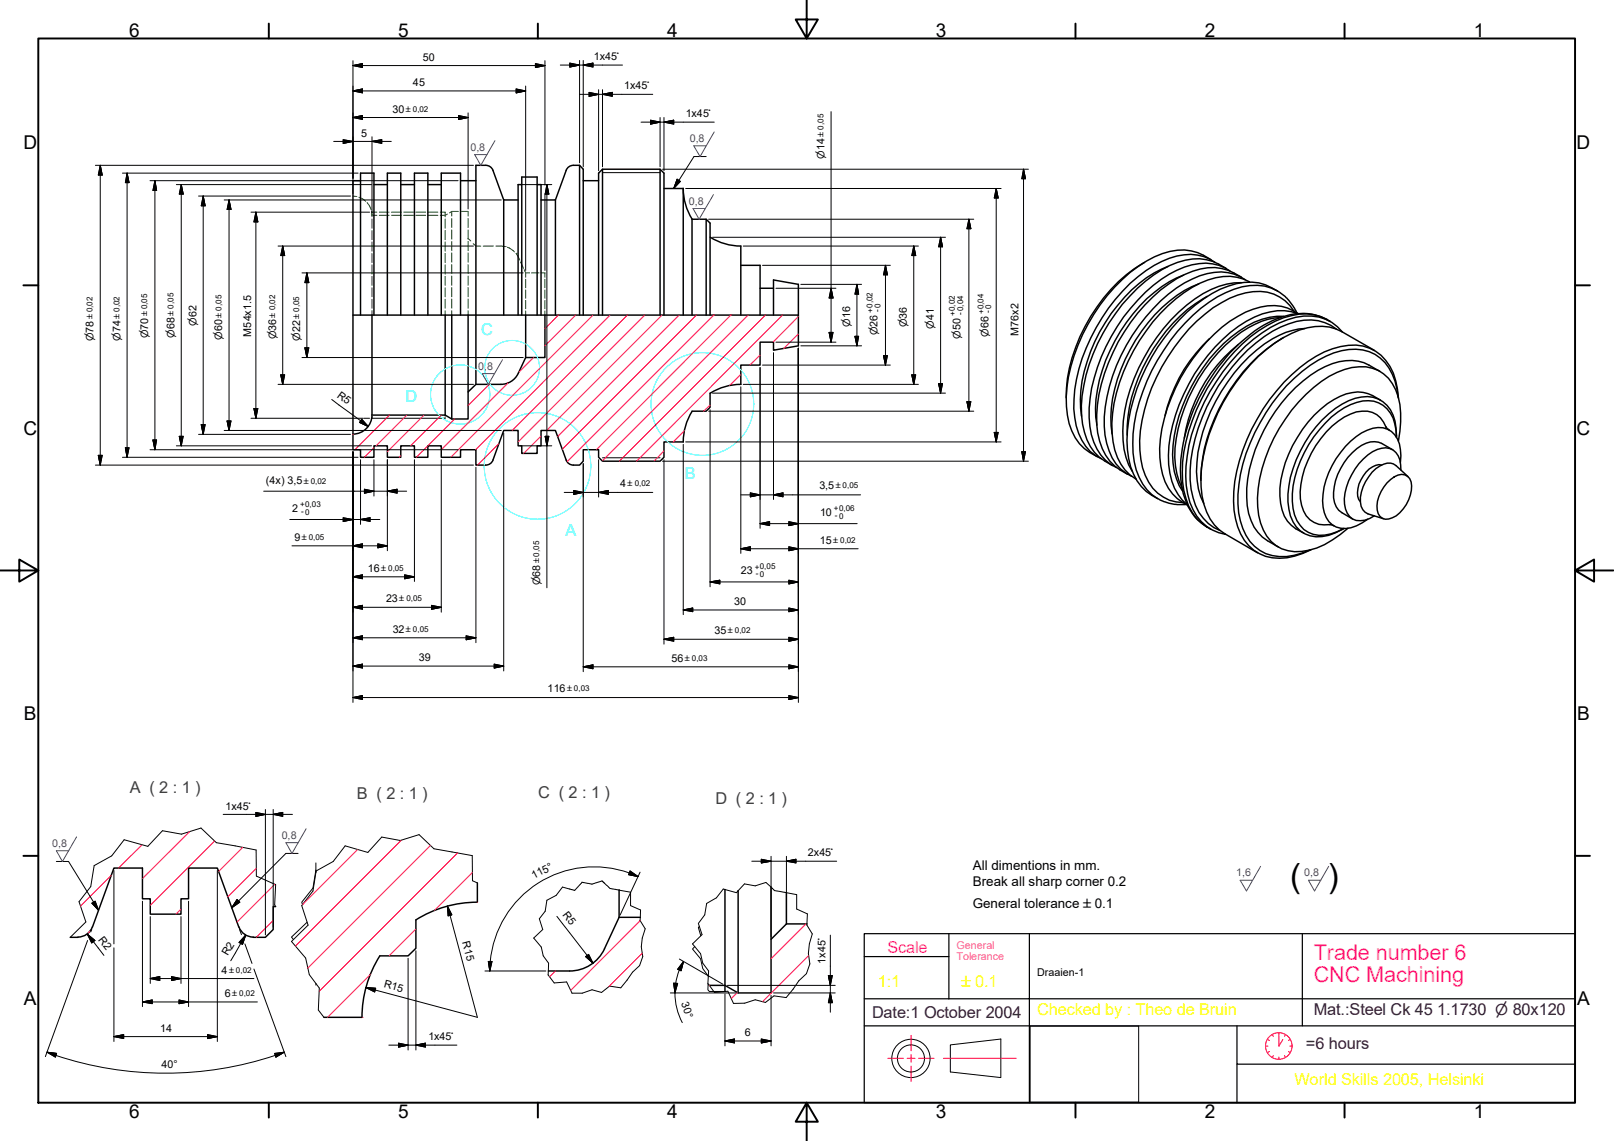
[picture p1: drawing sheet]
<svg xmlns="http://www.w3.org/2000/svg" width="420mm" height="297mm" viewBox="0 0 420 297" stroke-linecap="round" stroke-linejoin="round" font-family="sans-serif">
<!-- layer: Hidden Edges(ISO) -->
<g fill="none" stroke="#008000" stroke-width=".26">
<path d="M96.8 57v2.4M96.8 60v2.4M98.1 55.2h-1.3v1.2M98.7 55.2h2.6M101.9 55.2h2.6M105.1 55.2h2.5M108.3 55.2h2.5M111.4 55.2h2.6M114.6 55.2h1.3v1.2M115.9 57v2.4M115.9 60v2.4M96.8 63v2.4"/>
<path d="M96.8 66v2.4M96.8 68.9v2.5M96.8 71.9v2.4M96.8 74.9v2.4M96.8 77.9v2.3M115.9 63v2.4M115.9 66v2.4M115.9 68.9v2.5M115.9 71.9v2.4M115.9 74.9v2.4M115.9 77.9v2.3M136.8 71v1.2"/>
<path d="M136.8 72.7v2.2M136.8 75.5v2.1M136.8 78.2v2.2M141.9 71v1.2M141.9 72.7v2.2M141.9 75.5v2.1M141.9 78.2v2.2M96.8 80.9v1.1M115.9 80.9v1.1M136.8 80.9v1.1M141.9 80.9v1.1M96.8 108.1v.2"/>
<path d="M96.8 108.6v.3M115.9 108.1v.2M115.9 108.6v.3"/>
</g>
<!-- layer: Gewinde(ISO) -->
<path d="M156.8 44.9h15M96.8 108.9h19.1M156.8 119.2h15M82.2 226.5l-.7 4.7-3 3.7 .2 .5M82.2 224.6v2.6M79.9 240.1l-4 3.9 .5 .6M82.2 256v.5M180.8 246.4l-.5 .7 2.1 2.5 .5 2.5 1.5 2.1M182.1 241.2l-.3 .3 .6 2.1M184.3 256.1v1.6l.4 .4h4" fill="none" stroke="#000" stroke-width=".26"/>
<!-- layer: Verdeckte tangentiale Kanten(ISO) -->
<g fill="none" stroke="#008000" stroke-width=".26">
<path d="M91.9 51l1 .2M93.4 51.4l1 .3 .8 .7M95.6 52.8l.6 .8 .4 .9M96.7 55l.1 1.1h1.3M98.7 56.1h2.6M101.9 56.1h2.6M105.1 56.1h2.5M108.3 56.1h2.5M111.4 56.1h2.6M116.5 55.7l-.6 .4h-1.3M117.6 55v1.2M117.6 56.9v2.3"/>
<path d="M117.6 59.9v2.4M117.6 55h1.7M117.6 55l-.6 .4M120.1 55h1.8v1.2M121.9 56.9v2.3M121.9 59.9v2.4M117.6 62.9v2.4M117.6 65.8v2.4M117.6 68.9v2.3M117.6 71.9v2.4M117.6 74.9v2.4M117.6 77.8v2.4"/>
<path d="M121.9 62.9v2.4M121.9 65.8v2.4M121.9 68.9v2.3M121.9 71.9v2.4M121.9 74.9v2.4M121.9 77.8v2.4M121.9 62.1l.7 .6M123.2 63.4l.7 .7h1.3M125.8 64.1h2.7M129.1 64.1l2.4 .1M131.5 64.2h.1M132.1 64.4l1.8 1.2"/>
<path d="M134.4 66h.1M134.4 66l.9 1.7M135.5 68.2l.8 1.6M136.5 70.2l.3 .8h1.1M138.4 71h1.9M140.8 71h1.1M117.6 80.9v1.1M121.9 80.9v1.1"/>
</g>
<!-- layer: Visible Edges(ISO) -->
<g fill="none" stroke="#000" stroke-width=".38">
<path d="M91.9 82h115.9v8l-6.4 1.2v-2.1h-3.5v5.9h-5.1v5.1M136.8 82v11.1M141.9 82v11.1h-5.1l-1.9 4.1a5 5 0 0 1-4.5 2.9h-6.5l-2 1.9v7.1h-4.3l-1.7-1-19.1-.1a5 5 0 0 1-4.9 5M333.6 88.2a47 47 0 0 0-20.1 28.7l-.8 5.1-.1 2.4M339.7 85.5a20.4 20.4 0 0 0-12.5 5.6 45 45 0 0 0-15.6 29.3 20.7 20.7 0 0 0 1.8 10.7M347.9 85.6a12.2 12.2 0 0 0-12.4-1.3 33.5 33.5 0 0 0-14.7 11.2 47.7 47.7 0 0 0-11 27 20.7 20.7 0 0 0 2.3 10.9 11.2 11.2 0 0 0 5.5 4.7M349.3 86.3a13.8 13.8 0 0 0-13.1 .5 39.8 39.8 0 0 0-16.2 15.4 45.7 45.7 0 0 0-7.4 22.1 18.5 18.5 0 0 0 3.6 12.4l1.2 1.3 1.5 1M349.4 86.4a11.6 11.6 0 0 0-12.1-3.8 33.5 33.5 0 0 0-17.1 11.8 49.2 49.2 0 0 0-11.5 27 20.5 20.5 0 0 0 2.8 13 11.1 11.1 0 0 0 7.5 4.7M356.4 95a12 12 0 0 0-11.4 .4 39.1 39.1 0 0 0-18.2 21.6 30.5 30.5 0 0 0-1.7 16.7 11.1 11.1 0 0 0 4.8 7.1M91.9 113.1v4h2v1.9h3.4v-2.9h3.5v2.9h3.5v-2.9h3.6v2.9h3.5v-2.9h3.5v2.9h5v-1.9h4v4h2.6a1.97 1.97 0 0 0 1.8-1.4l2.8-7.6h3.8v4h.9v1.9h4v-1.9h1v-4h3.8l2.8 7.7a2 2 0 0 0 1.9 1.3M180.2 107.1a15 15 0 0 0-2.3 8l-5.1-.1v4l-1 1.1h-15l-1-1.1v-1.9h-4v3l-.9 1h-1.6M184.8 102.3v3.7l-1 1h-3.7"/>
<path d="M192.9 100.1a15 15 0 0 0-8 2.3M357.3 103a9 9 0 0 0-8.4 .2 28 28 0 0 0-12.4 12.8 23.6 23.6 0 0 0-2.7 16.8 8 8 0 0 0 3.5 4.9M359.7 115.4a5.9 5.9 0 0 0-6.4 1.4 16.4 16.4 0 0 0-6.1 12.8 4.8 4.8 0 0 0 2.1 3.9M360.8 111.2a6.1 6.1 0 0 0-7.7-4 21 21 0 0 0-11.7 10.8 22.5 22.5 0 0 0-2.9 11.9 7.6 7.6 0 0 0 3.6 6.1l1.2 .5 2.8 .1M363.5 113.8a9.5 9.5 0 0 0-3.5-8.3 8.5 8.5 0 0 0-8.4-.2 28.1 28.1 0 0 0-13.1 14.7 21.5 21.5 0 0 0-1.5 14 7.2 7.2 0 0 0 9.5 5l3.3-1.4M363.5 113.3a11.4 11.4 0 0 0-2.4-7.8 7.7 7.7 0 0 0-8.3-1.8 26.2 26.2 0 0 0-14.3 13.7 24.8 24.8 0 0 0-3 15.2 7.7 7.7 0 0 0 10.4 6.8l3.5-1.6M364 103.4a14.8 14.8 0 0 0-4.7-10.2 11.3 11.3 0 0 0-10.1-1.9 31.8 31.8 0 0 0-16.2 11.4 47.1 47.1 0 0 0-10.7 26.1 18.7 18.7 0 0 0 3.1 12.2 11.5 11.5 0 0 0 13.5 3l2.1-.8M364 114.8a23.5 23.5 0 0 0-.7-13.3 9.6 9.6 0 0 0-11.4-5.8 24 24 0 0 0-11.9 7 41.7 41.7 0 0 0-12.7 27 15.4 15.4 0 0 0 3.6 11.3 10.1 10.1 0 0 0 9.8 2.2 22.3 22.3 0 0 0 10.2-5.7M364 103.7a14.7 14.7 0 0 0-5.9-12.3 12.7 12.7 0 0 0-11.2-.6 36.6 36.6 0 0 0-16.4 13.2 48.6 48.6 0 0 0-9.3 23.9 20.3 20.3 0 0 0 2.7 12.7 11.3 11.3 0 0 0 13.2 4.2l4.2-1.7M359.7 121.1a4.1 4.1 0 0 0-4.1 1.8 7.4 7.4 0 0 0-1.9 7.1l.4 .6M361.1 125.7a5.2 5.2 0 0 1 4.6-2.1 2.72 2.72 0 0 1 1.8 2.9 9.5 9.5 0 0 1-5 8.3 2.53 2.53 0 0 1-4-2 9.3 9.3 0 0 1 2.6-7.1zM363.4 121.2a3.3 3.3 0 0 0-4.1 .1 11.2 11.2 0 0 0-5.2 9.4 3.3 3.3 0 0 0 2 3.1"/>
<path d="M364.6 120.4a8.4 8.4 0 0 0-2.4-8.1 5.8 5.8 0 0 0-6.3-.3 21.2 21.2 0 0 0-10.7 13 13.3 13.3 0 0 0 0 9.7 5.3 5.3 0 0 0 6.5 2.7l1.4-.5 2.9-1.7M364.7 122.4a5.8 5.8 0 0 0-2.1-5.3 5.9 5.9 0 0 0-6.5 1.3 16.4 16.4 0 0 0-6.1 12.8 4.2 4.2 0 0 0 2.1 3.9 4.2 4.2 0 0 0 4.5-.1l1.2-.7M71.8 236h-.7v6l-2 2h-3.2M108.3 239.5v7.4l-2.1 1.9h-7.3a30.1 30.1 0 0 0-4.7 16.1l-9.9-.1M124.3 229.9l-.1 5a30 30 0 0 0-16 4.6M166.7 238.8h-5.5l-3.8 8.2a10 10 0 0 1-9.1 5.8M188.7 231.6v26.5M192.2 231.9v26.6M200.7 230.9v13.6M204.7 232.4v8.1M18.3 244h2M24 241.3a4 4 0 0 1-3.7 2.7"/>
<path d="M24.1 241.3l5.6-15.3h7.4v8h2v4h8v-4h2v-8h7.5l5.6 15.3M62.2 241.3a4 4 0 0 0 3.7 2.7M142.7 252.8h5.6M204.7 240.5l-4 4v14h-8.5l-3.5-2h-4M204.7 240.5h5.4"/>
</g>
<!-- layer: Sichtbare tangentiale Kanten(ISO) -->
<g fill="none" stroke="#000" stroke-width=".38">
<path d="M93.9 47h-2v66.1M97.3 48.1h3.5M104.3 48.1h3.6M111.4 48.1h3.5M119.9 47h4M131.1 52.1v29.9M134.9 52.1h-3.8l-2.8-7.7a2 2 0 0 0-1.8-1.4h-2.6v57.1M135.8 48.1h-.9v33.9M139.8 48.1h1v33.9M144.6 52.1v29.9M149.3 43a1.97 1.97 0 0 0-1.9 1.4l-2.8 7.7h-3.8M149.3 43h1.6l.9 1.1v37.9"/>
<path d="M150.9 43v39M151.8 47h4M156.8 44.1v37.9M171.8 44.1v37.9M172.8 49.1h5.1M177.9 49.1v32.9M177.9 49a15 15 0 0 0 2.3 8M183.8 57.1v24.9M184.9 61.7a15 15 0 0 0 8 2.4M192.8 64.1v17.9M192.8 69.1h5.1v12.9M197.9 75h3.5"/>
<path d="M297.9 68.3a43.2 43.2 0 0 0-19.5 27.5l-.5 2.7-.3 5.1M304.1 69.3a33.9 33.9 0 0 0-14.9 12.3 42 42 0 0 0-8 22.4l.4 4.4M308.1 71.6a34.9 34.9 0 0 0-16.4 14.7 41.2 41.2 0 0 0-6.5 20v2.3l.4 2.1M312 73.9a34.9 34.9 0 0 0-16.4 14.7 39.1 39.1 0 0 0-6.4 22.3l.3 2.1M314.3 77.1a41.8 41.8 0 0 0-17.9 21.2 35.7 35.7 0 0 0-3 15M315.3 67.6a13.6 13.6 0 0 0-14.8-.7 43.1 43.1 0 0 0-18.7 20.2 36.6 36.6 0 0 0-3.9 21 13.2 13.2 0 0 0 7.8 10.8M316.2 68.2a12.4 12.4 0 0 0-11.8-1 37 37 0 0 0-17.5 15.5 43 43 0 0 0-7.4 23.7 16.4 16.4 0 0 0 4.3 11.1l1.4 1.1 1.5 .8M319.2 69.9a13.1 13.1 0 0 0-12.7-1.6 36.2 36.2 0 0 0-16.1 13.3 43.2 43.2 0 0 0-8.8 26.5 15.2 15.2 0 0 0 4.6 10.9l3.4 2.2M320.2 70.5a12.4 12.4 0 0 0-11.8-1 32.8 32.8 0 0 0-14.1 10.7 46.3 46.3 0 0 0-10.8 26 17.4 17.4 0 0 0 4.3 13.6l1.3 1.1 1.5 .8M323.2 73.6a21.5 21.5 0 0 0-14.3 5.8 48.3 48.3 0 0 0-16.5 30.2 20.5 20.5 0 0 0 2.4 13.1M323.2 72.2a13.6 13.6 0 0 0-14.7-.8 42.9 42.9 0 0 0-18.7 20.3 37.1 37.1 0 0 0-4 21 13.6 13.6 0 0 0 7.8 10.8M324.2 72.8a12.4 12.4 0 0 0-11.9-1 35.7 35.7 0 0 0-15.8 13 44.1 44.1 0 0 0-9 26.2 16.4 16.4 0 0 0 4.2 11.1l2.9 1.9"/>
<path d="M325.3 73.5a12.3 12.3 0 0 0-10.8-.6 37.6 37.6 0 0 0-17.9 15.8 42.8 42.8 0 0 0-7.1 24 14.2 14.2 0 0 0 6.1 11.9l.1 .1M332.5 75.7a13.3 13.3 0 0 0-11.3-.4 37 37 0 0 0-16.5 13.3 49.5 49.5 0 0 0-9.7 24.4 20.9 20.9 0 0 0 2.5 13l1.1 1.5 1.2 1.3 1.5 1M332.5 75.7a13.1 13.1 0 0 0-12.7-1.2 37 37 0 0 0-16.6 13.3 47.3 47.3 0 0 0-9.8 26.9 17.1 17.1 0 0 0 5 13.2l2.9 1.9M332.5 75.7a12.9 12.9 0 0 1 5.1 5.8M93.9 82v-36.9h3.4v36.9M96.8 82v26.1M100.8 82v-36.9h3.5v36.9M107.9 82v-36.9h3.5v36.9M114.9 82v-36.9h5v36.9M115.9 82v26.1M117.6 82v27.1M121.9 82v20"/>
<path d="M135.8 82v-35.9h4v35.9M155.8 82v-36.9l1-1h15l1 1v36.9M180.1 82v-24.9h3.7l1 1v23.9M201.4 82v-9.1l6.4 1.1v8M314.8 88.2a39.3 39.3 0 0 0-11.5 20M322.4 89.6a38.9 38.9 0 0 0-14.1 24.5M333.4 82.7a22.8 22.8 0 0 0-14.4 7.1 43.1 43.1 0 0 0-13.2 29.2 18.6 18.6 0 0 0 1.9 8M334.1 87.9l-.5 .3M334.2 82.3a18.3 18.3 0 0 0-11.7 3.9 43 43 0 0 0-17.3 32.1 16.7 16.7 0 0 0 2.7 9.6M336.9 81a11 11 0 0 0-12.7-4.8 31.2 31.2 0 0 0-16.6 11.7 46.7 46.7 0 0 0-10.9 26.8 18.4 18.4 0 0 0 3.4 12.4 10.7 10.7 0 0 0 7.9 3.8M337.8 81.6a14 14 0 0 0-11.2 .9 40 40 0 0 0-17.1 17.4 39.7 39.7 0 0 0-5.3 21.1 14.2 14.2 0 0 0 4.9 10.4M337.9 81.6a12 12 0 0 0-11.7-1.1 34.2 34.2 0 0 0-15.7 12.9 42.2 42.2 0 0 0-8.6 25.8 13.8 13.8 0 0 0 5.9 11.6l1.3 .7"/>
<path d="M345.4 83.2a13.3 13.3 0 0 0-11.3-.5 36.6 36.6 0 0 0-16.5 13.4 49.6 49.6 0 0 0-9.8 24.3 20.9 20.9 0 0 0 2.6 13.1l1.1 1.4 2.7 2.3M345.4 83.2a14.7 14.7 0 0 0-12.9-.2 36 36 0 0 0-14.4 11.3 46.9 46.9 0 0 0-10.8 28 18.8 18.8 0 0 0 4.4 13l2.5 1.9M345.4 83.2l.9 .5M349.3 86.3l8.5 4.9M356.4 95l2.8 1.7M357.3 103l2.1 1.2M359.7 115.4l2.8 1.7M360.8 111.2l.9 .8M363.5 113.3v.5M301.3 129.8a12.5 12.5 0 0 0 7.5 1.5M312.6 124.4v.7M314.2 137.2l1 .6"/>
<path d="M318.9 139l8.5 4.9M337.3 137.7l2.1 1.1M346.1 136.6l1.2 .3M349.3 133.5l2.8 1.6M349.8 137.6l-.4 .2M356.1 133.8l4.1 1.3M363.4 121.2l3.1 2.9M329.9 140.8l2.9 1.6M161.2 231.7v7.1"/>
</g>
<!-- layer: Break Lines(ISO) -->
<path d="M71.8 236l-.3-.4 .3-5.3-5.1-2.2v-6.8l-10.4-1.9-4-3.8-5.1 1.6-4.9-.9-3.8 4-6.2-1.7-3.2 4.2-4.6 2.5-.9 5.5-3 3.9 1.8 5.3-4.1 4M124.3 229.9l-1.3-.6-.1-6.6-9.9-1.7-3.9-3.7-4.9 1.5-4.8-.9-3.6 4-5.9-1.7-3.2 4.1-4.4 2.4-.8 5.3-3 3.8 1.7 5-4.3 4.3 3.7 4.3 .9 4.3 2.6 3.5-.2 5.7 1.4 1.9M142.4 234.4l2.4-1.3 1.6-2.2 2.4 .7a.98 .98 0 0 0 1.5-.6l.5-.5a1.25 1.25 0 0 1 1.9-.6l.5 .1a5 5 0 0 0 3.1-.5l.5-.2 1.5 1.5a2.56 2.56 0 0 0 2.2 .8l3.6 .7v3.5l2.7 1.1-.2 2.7 1.4 2.2-.8 2.4-.3 2.3 .4 2.5-.8 2.4-1.8 1.7-3.1 4.1-2.9-.5-2.1 1.7-2.5-.7-2.5 .9h-2.7l-1.4-3-3.2 .3-1.6-2.1 .1-3.1-1.4-1.9-.5-2.2-2-2.4 2.4-2.2-.9-2.8 1.5-2zM184 235.2l2.5-1.5 1.8-2.3 3.4 1 2.1-2.3 2.8 .5 2.8-.9 1.7 1.6a3.2 3.2 0 0 0 2.4 .8l3.9 .8v3.8l2.8 1.2-.1 2.9 1.4 2.3-.8 2.6-.3 2.5 .4 2.7-.9 2.6-1.9 1.8-3.3 4.4-3.2-.4-2.2 1.7-2.7-.7-2.7 .9h-3l-1.4-3.2-3.5 .4-1.7-2.3 .2-3.3-1.6-2.1-.5-2.4-2.1-2.6 2.5-2.4-1-2.9 1.7-2.2z" fill="none" stroke="#000" stroke-width=".26"/>
<!-- layer: Detail Circle Lines(ISO) -->
<g fill="none" stroke="#0ff" stroke-width=".26">
<circle cx="133.3" cy="95.8" r="7.1"/>
<circle cx="119.8" cy="102.7" r="7.7"/>
<circle cx="182.8" cy="105.2" r="13.4"/>
<circle cx="139.9" cy="121.3" r="13.9"/>
</g>
<!-- layer: Rahmen_0 -->
<g fill="none" stroke="#000" stroke-width=".51">
<path d="M10 10h400v277.1h-400zM70 6.1v3.9M140 6.1v3.9M210 0v10l-2.9-4.9h5.8l-2.9 4.9M280 6.1v3.9M350 6.1v3.9M6.1 74.3h3.9M410 74.3h3.9M0 148.5h10l-5-2.8v5.7l5-2.9M410 148.5l5 2.9v-5.7l-5 2.8h10M6.1 222.8h3.9M410 222.8h3.9"/>
<path d="M70 287.1v3.8M140 287.1v3.8M210 287.1l2.9 4.9h-5.8l2.9-4.9v9.9M280 287.1v3.8M350 287.1v3.8"/>
</g>
<!-- layer: Skizziergeometrie(ISO) -->
<g fill="none" stroke="#000" stroke-width=".26">
<path d="M247.4 272l13.1-1.5v10l-13.1-1.4zM268.2 267.1h28.2v19.8h-28.2z"/>
<circle cx="237.1" cy="275.5" r="5"/>
<circle cx="237.1" cy="275.5" r="3.5"/>
</g>
<g fill="none" stroke="#f00" stroke-width=".26">
<path d="M231.1 275.5h4M236.2 275.5h2M237.2 269.5v4M237.2 274.6v1.9M237.2 277.5v4M239.1 275.5h4M245.6 275.5h18.9M329.4 272.3h.7M329.9 270.6l.6 .3M330.5 273.7l-.6 .4M331.2 269.3l.3 .5M331.5 274.8l-.3 .5"/>
<path d="M332.9 269.6v2.7l1-1.7M332.9 268.8v.6M332.9 275.2v.6M334.4 274.8l.2 .5M334.6 269.3l-.2 .5M335.4 273.7l.5 .4M335.8 272.3h.6M335.9 270.6l-.5 .3"/>
<circle cx="332.9" cy="272.3" r="3.5"/>
</g>
<path d="M225 243.1h185v44h-185zM225 249h22M247 243.1v16.9M268 243.1v16.9h-21M339 243.1v24M225 260h22M225 267.1h185M322 267.1v9.9h88M322 277v10.1M410 260h-142v27.1" fill="none" stroke="#000" stroke-width=".32"/>
<!-- layer: Schraffur -->
<g fill="none" stroke="#f00" stroke-width=".26">
<path d="M132.3 99.7l-17.4 17.4M138.9 93.1l-3.8 3.7M145.4 82l-3.5 3.6M149.9 82l-8 8M154.4 82l-37.1 37M158.8 82l-35 35.1M163.3 82l-30 30.1M167.8 82l-32.9 33M172.3 82l-30 30.1M176.8 82l-31.6 31.7M181.3 82l-34.9 35M185.8 82h.1"/>
<path d="M185.8 82l-38.2 38.2M190.2 82h.1M190.2 82l-34.9 35.1M192.8 97.5l-2.9 2.9M194.8 82l-38 38M197.9 92.4l-2.7 2.6M199.3 82l-38.1 38.1M203.7 82l-38 38.1M207.8 86.9l-3.8 3.8M207.8 82.4l-6.6 6.7M91.9 113v.1M96.9 108.1h-.1"/>
<path d="M97.3 116.6l-2.4 2.4M101.4 108.1l-9 9M104.3 118.6l-.4 .4M105.9 108.1l-8 8M110.4 108.1l-9.6 9.5M114.9 108.1l-8 8M118.4 109.1l-10 9.9M127.4 100.1l-5.5 5.5M129.9 115.5l-5.6 5.6M140.8 113.5l-4.5 4.5M172.8 117.4l-2.6 2.7M178.2 112.1l-2.9 2.9"/>
<path d="M184.8 105.5l-1.6 1.5M37 219.9l-6.1 6.1M49.3 216.5l-12.2 12.2M55.9 218.9l-16.8 16.8M104.5 218.7l-27.6 27.6M29 227.9l-8 8M47.1 236.7l-1.3 1.3M63.2 220.6l-6.3 6.3M66.7 226l-7.4 7.5M71.1 239.6l-4.4 4.4M71.6 230.2l-9.9 9.9M93.1 221.2l-14.3 14.2"/>
<path d="M112.1 220.1l-32 31.9M119.1 222l-36 36M122.9 227.2l-9.9 9.9M124.2 234.9h.1M166.6 239.7l-18.1 18.2M23.4 242.4l-.7 .7M96.5 253.6l-11.2 11.2M108.3 241.9l-7 6.9M144.6 252.8l-1.5 1.5M167.2 248.1l-8.8 8.8M184.8 256.5l-.1 .1M192 258.4l-1.6 1.6"/>
<path d="M209.8 240.5l-9.1 9.1M210.5 248.8l-12 12M94.2 264.8h.1"/>
</g>
<!-- layer: Symbols(ISO) -->
<path d="M128.8 36.6l-3.6 6.4-1.6-2.8h3.2M185.9 34.3l-3.7 6.5-1.6-2.8h3.2M185.7 50.7l-3.7 6.4-1.6-2.8h3.2M130.8 93.6l-3.7 6.5-1.6-2.8h3.3M19.9 217.9l-3.6 6.4-1.6-2.8h3.2M79.7 215.8l-3.7 6.4-1.6-2.8h3.3M328.2 225.5l-3.7 6.5-1.7-2.8h3.3M345.9 225.5l-3.7 6.5-1.6-2.8h3.3" fill="none" stroke="#00f" stroke-width=".26"/>
<!-- layer: Dimensions(ISO) -->
<g fill="none" stroke="#000" stroke-width=".26">
<path d="M91.9 15.8v34.6M91.9 17.1l2.5-.5v1zM91.9 17.1h50M139.4 16.6l2.5 .5-2.5 .5zM141.9 15.8v32.4M145.9 16.9h16.2M148.3 16.4l2.6 .5-2.6 .5zM150.9 15.7v26.7M151.8 16.9l2.6-.5v1zM151.8 15.7v27.7M86.9 36.8h15M89.3 36.4l2.6 .4-2.6 .5z"/>
<path d="M91.9 23.7l2.5-.5v1zM91.9 30.6l2.5-.5v1zM91.9 30.6h30M91.9 23.7h44.9M96.8 36.8l2.6-.4v.9zM96.8 35.6v19.8M119.4 30.1l2.5 .5-2.5 .5zM121.9 29.4v25M134.4 23.2l2.4 .5-2.4 .5zM136.8 22.4v48M150.9 24.6h19M153.4 24.1l2.4 .5-2.4 .5z"/>
<path d="M155.8 23.4v21M156.8 24.6l2.6-.5v1zM156.8 23.4v20M166.9 31.8h19M169.4 31.3l2.4 .5-2.4 .5zM171.8 30.6v12.8M172.8 31.8l2.6-.5v1zM172.8 30.6v13.8M216.3 29.1v60M24.8 43h98.5M26.1 43v78.1M26.1 43l.5 2.6h-1z"/>
<path d="M31.9 45.1h61.3M33.1 45.1v73.9M33.1 45.1l.5 2.4h-1zM39.1 47h80.2M40.3 47v70.1M40.3 47l.5 2.6h-1zM45.9 48.1h50.8M47.2 48.1l.5 2.4h-1zM47.2 48.1v68M51.7 51h39.5M52.9 51v62.1M52.9 51l.5 2.6h-1z"/>
<path d="M58.4 52.1h72.1M59.6 52.1v60M59.6 52.1l.5 2.4h-1zM65.3 55.2h30.9M66.6 55.2v53.7M66.6 55.2l.5 2.6h-1zM135.5 48.1h8.1M141.9 50.5v19.9M142.4 48.1v104.9M142.4 48.1l.5 2.4h-1zM172.5 44.1h95.2M178.5 49.1h82.1"/>
<path d="M184.5 57.1h69M252.2 57.1v49.9M252.2 57.1l.5 2.4h-1zM259.3 49.1v65.9M259.3 49.1l.5 2.4h-1zM266.4 44.1v76M266.4 44.1l.6 2.4h-1zM72.4 64.1h50.9M73.6 64.1l.5 2.4h-1zM73.6 64.1v36M78.6 71h57.6M79.9 71v22.1"/>
<path d="M79.9 71l.5 2.6h-1zM185.5 61.8h60.6M193.5 64.1h45.6M198.5 69.1h33.3M202 75h15.6M208.5 74h15.8M216.3 75l.6 2.6h-1.1zM223.1 74v16M223.1 74l.4 2.6h-.9zM230.5 69.1v25.9M230.5 69.1l.5 2.5h-1zM237.9 64.1v36"/>
<path d="M237.9 64.1l.5 2.4h-1zM244.9 61.8v40.5M244.9 61.8l.5 2.4h-1.1zM73.1 97.6h1l-.5 2.5zM78.6 93.1h57.6M79.4 90.5h1l-.5 2.6zM197.9 95.7v41.8M198.5 95h33.3M201.4 91.8v38.2M202 89.1h15.6M207.8 90.7v92.2M208.5 90h15.8"/>
<path d="M215.8 86.5h1.1l-.6 2.6zM222.6 87.6h.9l-.4 2.4zM230 92.6h1l-.5 2.4zM237.4 97.6h1l-.5 2.5zM244.3 99.9h1.1l-.5 2.4zM25.6 118.5h1l-.5 2.6zM31.9 119h61.3M32.6 116.6h1l-.5 2.4zM39.1 117.1h80.2M39.8 114.5h1l-.5 2.6zM45.9 116.1h50.8M46.7 113.6h1l-.5 2.5z"/>
<path d="M51.7 113.1h39.5M52.4 110.5h1l-.5 2.6zM58.4 112.1h72.1M59.1 109.6h1l-.5 2.5zM65.3 108.9h29.2M66.1 106.3h1l-.5 2.6zM72.4 100.1h50.9M86.4 104l9.5 7M91.9 117.7v65.2M93.9 119.7v16.8M94.2 109.1l1.7 1.9-2.3-1zM94.7 108.9h1.5"/>
<path d="M97.3 119.7v9.4M100.8 119.7v23.7M107.9 119.7v31.7M114.9 119.7v39.7M131.1 112.7v62M135.5 116.1h8.1M141.9 113.6h1l-.5 2.5zM155.8 119.7v9.7M172.8 119.7v48M177.9 115.7v44.3M178.5 115h82.1M184.5 107h69"/>
<path d="M184.8 106.7v46.1M185.5 102.3h60.6M192.8 100.7v43.4M193.5 100.1h45.6M251.7 104.6h1l-.5 2.4zM258.8 112.6h1l-.5 2.4zM266 117.6h1l-.6 2.5zM24.8 121.1h98.5M68.6 127.9h37.3M75.4 135.2h23.5M89.3 134.8l2.6 .4-2.6 .5zM93.9 135.2l2.4-.4v.9z"/>
<path d="M94.9 127.4l2.4 .5-2.4 .5zM100.8 127.9l2.6-.5v1zM123.9 121.7v45.6M146.9 128.2h23M149.4 127.7l2.4 .5-2.4 .5zM151.8 120.7v54.2M155.8 128.2l2.6-.5v1zM172.5 120.1h95.2M192.8 128.8h31.2M195.3 128.3l2.6 .5-2.6 .5zM197.9 136.3h25.2M197.9 136.3l2.4-.5v1z"/>
<path d="M201.4 128.8l2.4-.5v1zM205.4 135.8l2.4 .5-2.4 .5zM76 142.1h24.8M91.9 142.1l2.5-.5v1zM91.9 150.2l2.5-.5v1zM91.9 158.1l2.5-.5v1zM91.9 150.2h16M91.9 158.1h23M98.4 141.6l2.4 .5-2.4 .5zM105.3 149.7l2.6 .5-2.6 .5zM112.3 157.6l2.6 .5-2.6 .5zM177.9 158.8h29.9"/>
<path d="M177.9 158.8l2.4-.5v.9zM184.8 151.5h23M184.8 151.5l2.6-.4v.9zM192.8 142.9l2.5-.5v1zM192.8 142.9h30.6M205.4 142.4l2.4 .5-2.4 .5zM205.4 151.1l2.4 .4-2.4 .5zM205.4 158.3l2.4 .5-2.4 .4zM91.9 166l2.5-.5v1zM91.9 173.4l2.5-.5v1zM91.9 166h32M91.9 173.4h39.2"/>
<path d="M121.3 165.5l2.6 .5-2.6 .5zM128.7 172.9l2.4 .5-2.4 .5zM151.8 173.6h56M151.8 173.6l2.6-.5v1zM172.8 166.4h35M172.8 166.4l2.6-.5v1zM205.4 165.9l2.4 .5-2.4 .5zM205.4 173.1l2.4 .5-2.4 .5zM91.9 181.6l2.5-.5v1zM91.9 181.6h115.9M205.4 181.1l2.4 .5-2.4 .5zM58.1 212h18"/>
<path d="M66.6 211.5l2.5 .5-2.5 .5zM69.1 210.7v32.7M71.1 212l2.5-.5v1zM71.1 210.7v30.6M29.7 226.6v19.1M37.1 234.6v27.5M39.1 238.6v17.4M47.1 238.6v17.4M49.1 234.6v27.5M56.6 226.6v44.5M116.5 235.9l7.8 28.9-29.1-7.7M116.5 235.9l1.1 2.3-1 .2z"/>
<path d="M145 238.6l9.4 12.1M164 226.7l2.1 1.5-2.5-.5zM166.1 228.2a27.1 27.1 0 0 0-38.5 22.1M166.6 227.1l-5.2 11.1M195.7 224.2h22.1M198.2 223.7l2.5 .5-2.5 .4zM200.7 222.9v21M204.7 224.2l2.5-.5v.9zM204.7 222.9v17M22.7 243.2l4.4 5.5M22.7 243.2l2 1.6-.8 .7zM22.8 244.8l-11 30.3"/>
<path d="M23.9 242l-.3 .6M29.7 246.7v24.4M39.1 254.7h27M39.1 254.7l2.5-.5v1.1zM44.6 254.2l2.5 .5-2.5 .6zM62.4 242l.5 1.3M63.8 245.7l1.8 5.1M63.9 243.4l-3.8 6.7M63.9 243.4l-.8 2.5-.9-.6zM66.1 252.3l8.3 22.8M95.2 257.1l2.6 .2-.3 .9zM106.2 249.5v23.9"/>
<path d="M108.3 247.5v25.9M126.2 252.8h15.9M127.1 250.3h1l-.6 2.5zM127.6 250.3l-.1 2.5M152.5 249l.7-.5 1.2 2.2zM174.5 258.5h17.1M175.4 256h1l-.7 2.5zM175.7 258.5a16.5 16.5 0 0 0 1.9 7.7M176.8 249.7l11.4 6.5M177.9 250.3a16.2 16.2 0 0 0-2.2 8.2M177.9 250.3l-.6 2.4-.9-.4zM188.7 258.7v13.6"/>
<path d="M189.4 256.5h28M200.7 259.1v13.2M201.4 258.5h16M215.6 254h1.1l-.5 2.5zM216.2 243.4v20.1M216.2 258.5l.5 2.5h-1.1zM12.3 273.9l2.3 .9M12.3 273.9l2.4 .3-.3 1zM14.5 274.8a90.3 90.3 0 0 0 57.1 0M29.7 269.9h26.9M29.7 269.9l2.5-.5v1zM37.1 260.8h29.9"/>
<path d="M37.1 260.8l2.5-.5v1zM46.6 260.3l2.5 .5-2.5 .5zM54 269.4l2.6 .5-2.6 .5zM71.5 274.2l2.5-.3-2.2 1.3zM74 273.9l-2.4 .9M101.2 272.1h17.7M103.8 271.6l2.4 .5-2.4 .5zM108.3 272.1l2.4-.5v1zM188.7 271h12M188.7 271l2.5-.5v1zM198.2 270.5l2.5 .5-2.5 .5z"/>
</g>
<g fill="#000" stroke="#000" stroke-width=".26">
<path d="M91.9 17.1l2.5-.5zM91.9 17.1l2.5-.5v1zM139.4 17.6l2.5-.5zM139.4 16.6l2.5 .5-2.5 .5zM148.3 17.4l2.6-.5zM148.3 16.4l2.6 .5-2.6 .5zM151.8 16.9l2.6-.5zM151.8 16.9l2.6-.5v1zM89.3 37.3l2.6-.5zM89.3 36.4l2.6 .4-2.6 .5zM91.9 30.6l2.5-.5zM91.9 30.6l2.5-.5v1z"/>
<path d="M91.9 23.7l2.5-.5zM91.9 23.7l2.5-.5v1zM96.8 36.8l2.6-.4zM96.8 36.8l2.6-.4v.9zM119.4 31.1l2.5-.5zM119.4 30.1l2.5 .5-2.5 .5zM134.4 24.2l2.4-.5zM134.4 23.2l2.4 .5-2.4 .5zM153.4 25.1l2.4-.5zM153.4 24.1l2.4 .5-2.4 .5zM156.8 24.6l2.6-.5zM156.8 24.6l2.6-.5v1z"/>
<path d="M169.4 32.3l2.4-.5zM169.4 31.3l2.4 .5-2.4 .5zM172.8 31.8l2.6-.5zM172.8 31.8l2.6-.5v1zM26.1 43l.5 2.6zM26.1 43l.5 2.6h-1zM33.1 45.1l.5 2.4zM33.1 45.1l.5 2.4h-1zM40.3 47l.5 2.6zM40.3 47l.5 2.6h-1zM47.2 48.1l.5 2.4zM47.2 48.1l.5 2.4h-1z"/>
<path d="M52.9 51l.5 2.6zM52.9 51l.5 2.6h-1zM59.6 52.1l.5 2.4zM59.6 52.1l.5 2.4h-1zM66.6 55.2l.5 2.6zM66.6 55.2l.5 2.6h-1zM142.4 48.1l.5 2.4zM142.4 48.1l.5 2.4h-1zM252.2 57.1l.5 2.4zM252.2 57.1l.5 2.4h-1zM259.3 49.1l.5 2.4zM259.3 49.1l.5 2.4h-1z"/>
<path d="M266.4 44.1l.6 2.4zM266.4 44.1l.6 2.4h-1zM73.6 64.1l.5 2.4zM73.6 64.1l.5 2.4h-1zM79.9 71l.5 2.6zM79.9 71l.5 2.6h-1zM216.3 75l.6 2.6zM216.3 75l.6 2.6h-1.1zM223.1 74l.4 2.6zM223.1 74l.4 2.6h-.9zM230.5 69.1l.5 2.5zM230.5 69.1l.5 2.5h-1z"/>
<path d="M237.9 64.1l.5 2.4zM237.9 64.1l.5 2.4h-1zM244.9 61.8l.5 2.4zM244.9 61.8l.5 2.4h-1.1zM73.1 97.6l.5 2.5zM73.1 97.6h1l-.5 2.5zM79.4 90.5l.5 2.6zM79.4 90.5h1l-.5 2.6zM215.8 86.5l.5 2.6zM215.8 86.5h1.1l-.6 2.6zM222.6 87.6l.5 2.4zM222.6 87.6h.9l-.4 2.4z"/>
<path d="M230 92.6l.5 2.4zM230 92.6h1l-.5 2.4zM237.4 97.6l.5 2.5zM237.4 97.6h1l-.5 2.5zM244.3 99.9l.6 2.4zM244.3 99.9h1.1l-.5 2.4zM25.6 118.5l.5 2.6zM25.6 118.5h1l-.5 2.6zM32.6 116.6l.5 2.4zM32.6 116.6h1l-.5 2.4zM39.8 114.5l.5 2.6zM39.8 114.5h1l-.5 2.6z"/>
<path d="M46.7 113.6l.5 2.5zM46.7 113.6h1l-.5 2.5zM52.4 110.5l.5 2.6zM52.4 110.5h1l-.5 2.6zM59.1 109.6l.5 2.5zM59.1 109.6h1l-.5 2.5zM66.1 106.3l.5 2.6zM66.1 106.3h1l-.5 2.6zM93.6 110l2.3 1zM94.2 109.1l1.7 1.9-2.3-1zM141.9 113.6l.5 2.5zM141.9 113.6h1l-.5 2.5z"/>
<path d="M251.7 104.6l.5 2.4zM251.7 104.6h1l-.5 2.4zM258.8 112.6l.5 2.4zM258.8 112.6h1l-.5 2.4zM266 117.6l.4 2.5zM266 117.6h1l-.6 2.5zM89.3 135.7l2.6-.5zM89.3 134.8l2.6 .4-2.6 .5zM94.9 128.4l2.4-.5zM94.9 127.4l2.4 .5-2.4 .5zM93.9 135.2l2.4-.4zM93.9 135.2l2.4-.4v.9z"/>
<path d="M100.8 127.9l2.6-.5zM100.8 127.9l2.6-.5v1zM149.4 128.7l2.4-.5zM149.4 127.7l2.4 .5-2.4 .5zM155.8 128.2l2.6-.5zM155.8 128.2l2.6-.5v1zM195.3 129.3l2.6-.5zM195.3 128.3l2.6 .5-2.6 .5zM197.9 136.3l2.4-.5zM197.9 136.3l2.4-.5v1zM201.4 128.8l2.4-.5zM201.4 128.8l2.4-.5v1z"/>
<path d="M205.4 136.8l2.4-.5zM205.4 135.8l2.4 .5-2.4 .5zM91.9 142.1l2.5-.5zM91.9 142.1l2.5-.5v1zM91.9 150.2l2.5-.5zM91.9 150.2l2.5-.5v1zM91.9 158.1l2.5-.5zM91.9 158.1l2.5-.5v1zM98.4 142.6l2.4-.5zM98.4 141.6l2.4 .5-2.4 .5zM105.3 150.7l2.6-.5zM105.3 149.7l2.6 .5-2.6 .5z"/>
<path d="M112.3 158.6l2.6-.5zM112.3 157.6l2.6 .5-2.6 .5zM177.9 158.8l2.4-.5zM177.9 158.8l2.4-.5v.9zM184.8 151.5l2.6-.4zM184.8 151.5l2.6-.4v.9zM192.8 142.9l2.5-.5zM192.8 142.9l2.5-.5v1zM205.4 143.4l2.4-.5zM205.4 142.4l2.4 .5-2.4 .5zM205.4 152l2.4-.5zM205.4 151.1l2.4 .4-2.4 .5z"/>
<path d="M205.4 159.2l2.4-.4zM205.4 158.3l2.4 .5-2.4 .4zM91.9 166l2.5-.5zM91.9 166l2.5-.5v1zM91.9 173.4l2.5-.5zM91.9 173.4l2.5-.5v1zM121.3 166.5l2.6-.5zM121.3 165.5l2.6 .5-2.6 .5zM128.7 173.9l2.4-.5zM128.7 172.9l2.4 .5-2.4 .5zM151.8 173.6l2.6-.5zM151.8 173.6l2.6-.5v1z"/>
<path d="M172.8 166.4l2.6-.5zM172.8 166.4l2.6-.5v1zM205.4 166.9l2.4-.5zM205.4 165.9l2.4 .5-2.4 .5zM205.4 174.1l2.4-.5zM205.4 173.1l2.4 .5-2.4 .5zM91.9 181.6l2.5-.5zM91.9 181.6l2.5-.5v1zM205.4 182.1l2.4-.5zM205.4 181.1l2.4 .5-2.4 .5zM66.6 212.5l2.5-.5zM66.6 211.5l2.5 .5-2.5 .5z"/>
<path d="M71.1 212l2.5-.5zM71.1 212l2.5-.5v1zM116.5 235.9l1.1 2.3zM116.5 235.9l1.1 2.3-1 .2zM163.6 227.7l2.5 .5zM164 226.7l2.1 1.5-2.5-.5zM198.2 224.6l2.5-.4zM198.2 223.7l2.5 .5-2.5 .4zM204.7 224.2l2.5-.5zM204.7 224.2l2.5-.5v.9zM22.7 243.2l2 1.6zM22.7 243.2l2 1.6-.8 .7z"/>
<path d="M39.1 254.7l2.5-.5zM39.1 254.7l2.5-.5v1.1zM44.6 255.3l2.5-.6zM44.6 254.2l2.5 .5-2.5 .6zM63.9 243.4l-.8 2.5zM63.9 243.4l-.8 2.5-.9-.6zM95.2 257.1l2.6 .2zM95.2 257.1l2.6 .2-.3 .9zM127.1 250.3l.4 2.5zM127.1 250.3h1l-.6 2.5zM152.5 249l1.9 1.7zM152.5 249l.7-.5 1.2 2.2z"/>
<path d="M175.4 256l.3 2.5zM175.4 256h1l-.7 2.5zM177.9 250.3l-.6 2.4zM177.9 250.3l-.6 2.4-.9-.4zM215.6 254l.6 2.5zM215.6 254h1.1l-.5 2.5zM12.3 273.9l2.4 .3zM12.3 273.9l2.4 .3-.3 1zM29.7 269.9l2.5-.5zM29.7 269.9l2.5-.5v1zM37.1 260.8l2.5-.5zM37.1 260.8l2.5-.5v1z"/>
<path d="M46.6 261.3l2.5-.5zM46.6 260.3l2.5 .5-2.5 .5zM54 270.4l2.6-.5zM54 269.4l2.6 .5-2.6 .5zM71.8 275.2l2.2-1.3zM71.5 274.2l2.5-.3-2.2 1.3zM103.8 272.6l2.4-.5zM103.8 271.6l2.4 .5-2.4 .5zM108.3 272.1l2.4-.5zM108.3 272.1l2.4-.5v1zM188.7 271l2.5-.5zM188.7 271l2.5-.5v1z"/>
<path d="M198.2 271.5l2.5-.5zM198.2 270.5l2.5 .5-2.5 .5zM216.2 258.5l.5 2.5zM216.2 258.5l.5 2.5h-1.1z"/>
</g>
<!-- layer: Symbols(ISO) -->
<path d="M176.3 46.7l.8 .5-1.7 1.9zM183.8 40.8h-3.1l-5.3 8.3M14.7 224.3h3.1l7.9 12.7M23.9 235.1l.9-.5 .9 2.4zM61.7 234.2l.7 .7-2.1 1.4zM77.6 222.2h-3.2l-14.1 14.1" fill="none" stroke="#000" stroke-width=".26"/>
<path d="M176.3 46.7l-.9 2.4zM176.3 46.7l.8 .5-1.7 1.9zM23.9 235.1l1.8 1.9zM23.9 235.1l.9-.5 .9 2.4zM61.7 234.2l-1.4 2.1zM61.7 234.2l.7 .7-2.1 1.4z" fill="#000" stroke="#000" stroke-width=".26"/>
<g font-size="8.5">
<text x="335.9" y="230.9">(</text>
<text x="345.6" y="230.9">)</text>
</g>
<g font-size="5.7" fill="#f0f">
<text x="342" y="250">Trade number 6</text>
<text x="342" y="255.6">CNC Machining</text>
</g>
<g font-size="5">
<text x="33.7" y="9.6">6</text>
<text x="103.6" y="9.6">5</text>
<text x="173.7" y="9.6">4</text>
<text x="243.6" y="9.6">3</text>
<text x="313.6" y="9.6">2</text>
<text x="383.7" y="9.6">1</text>
<text x="6.1" y="38.9">D</text>
<text x="410.4" y="38.9">D</text>
<text x="6.1" y="113.1">C</text>
<text x="410.4" y="113.1">C</text>
<text x="6.2" y="187.4">B</text>
<text x="410.5" y="187.4">B</text>
<text x="6.2" y="261.7">A</text>
<text x="410.5" y="261.7">A</text>
<text x="33.7" y="290.9">6</text>
<text x="103.6" y="290.9">5</text>
<text x="173.7" y="290.9">4</text>
<text x="243.6" y="290.9">3</text>
<text x="313.6" y="290.9">2</text>
<text x="383.7" y="290.9">1</text>
</g>
<g font-size="4.3" fill="#0ff">
<text x="125.2" y="87.1">C</text>
<text x="105.5" y="104.6">D</text>
<text x="178.2" y="124.8">B</text>
<text x="147.2" y="139.6">A</text>
</g>
<g font-size="4.3" fill="#3f3f3f">
<text x="33.8" y="206.4">A ( 2 : 1 )</text>
<text x="92.9" y="207.9">B ( 2 : 1 )</text>
<text x="140.1" y="207.8">C ( 2 : 1 )</text>
<text x="186.2" y="209.2">D ( 2 : 1 )</text>
</g>
<text font-size="4.3" fill="#f0f" x="231" y="248">Scale</text>
<g font-size="4.3" fill="#ff0">
<text x="228.5" y="256.9">1:1</text>
<text x="270" y="264.1">Checked by : Theo de Bruin</text>
<text x="337" y="282.4">World Skills 2005, Helsinki</text>
</g>
<g font-size="4.3" fill="#400040">
<text x="227" y="265">Date:1 October 2004</text>
<text x="342" y="264.3">Mat.:Steel Ck 45</text>
<text x="374.1" y="264.3">1.1730 ⌀ 80x120</text>
<text x="340" y="273">=6 hours</text>
</g>
<text font-size="3.9" fill="#ff0" x="250.3" y="256.9">±0.1</text>
<g font-size="3.5">
<text x="253.2" y="226.6">All dimentions in mm.</text>
<text x="253.2" y="230.6">Break all sharp corner 0.2</text>
<text x="253.2" y="236.3">General tolerance ±0.1</text>
</g>
<g font-size="2.8">
<text x="110.1" y="15.8">50</text>
<text x="154.6" y="15.7">1x45°</text>
<text x="107.5" y="22.3">45</text>
<text x="162.5" y="23.3">1x45°</text>
<text x="102.2" y="29.3">30</text>
<text x="94" y="35.5">5</text>
<text x="178.5" y="30.5">1x45°</text>
<text x="65.3" y="87.6" transform="rotate(-90 65.3 87.6)">M54x1.5</text>
<text x="265.2" y="87.4" transform="rotate(-90 265.2 87.4)">M76x2</text>
<text x="87.6" y="103.4" transform="rotate(36 87.6 103.4)">R5</text>
<text x="69.2" y="126">(4x) 3,5</text>
<text x="161.5" y="126.9">4</text>
<text x="213.3" y="127.2">3,5</text>
<text x="76.1" y="133.2">2</text>
<text x="213.5" y="134.2">10</text>
<text x="76.6" y="140.8">9</text>
<text x="213.4" y="141.5">15</text>
<text x="95.8" y="148.8">16</text>
<text x="192.8" y="149.5">23</text>
<text x="100.5" y="156.8">23</text>
<text x="191.1" y="157.5">30</text>
<text x="102.2" y="164.8">32</text>
<text x="186" y="165.1">35</text>
<text x="109" y="172.1">39</text>
<text x="174.8" y="172.3">56</text>
<text x="142.6" y="180.3">116</text>
<text x="58.7" y="210.7">1x45°</text>
<text x="210.3" y="222.9">2x45°</text>
<text x="139" y="228.9" transform="rotate(-27 139 228.9)">115°</text>
<text x="146.4" y="238.2" transform="rotate(52 146.4 238.2)">R5</text>
<text x="25.5" y="244.7" transform="rotate(52 25.5 244.7)">R2</text>
<text x="120.3" y="245.3" transform="rotate(75 120.3 245.3)">R15</text>
<text x="59.3" y="249" transform="rotate(-60 59.3 249)">R2</text>
<text x="214.9" y="250.9" transform="rotate(-90 214.9 250.9)">1x45°</text>
<text x="57.7" y="253.5">4</text>
<text x="99.8" y="257" transform="rotate(15 99.8 257)">R15</text>
<text x="270" y="254">Draaien-1</text>
<text x="58.5" y="259.5">6</text>
<text x="177.3" y="261.2" transform="rotate(72 177.3 261.2)">30°</text>
<text x="41.7" y="268.6">14</text>
<text x="193.9" y="269.7">6</text>
<text x="111.5" y="270.8">1x45°</text>
<text x="42" y="278.1" transform="rotate(-1 42 278.1)">40°</text>
</g>
<g font-size="2.8" fill="#00f">
<text x="122.5" y="39.2">0,8</text>
<text x="179.6" y="36.9">0,8</text>
<text x="179.3" y="53.3">0,8</text>
<text x="124.5" y="96.3">0,8</text>
<text x="13.6" y="220.5">0,8</text>
<text x="73.3" y="218.4">0,8</text>
<text x="321.8" y="228.1">1,6</text>
<text x="339.5" y="228.1">0,8</text>
</g>
<g font-size="2.8" fill="#f0f">
<text x="249" y="250">Tolerance</text>
<text x="249" y="247">General</text>
</g>
<g font-size="2.6">
<text x="214.6" y="41.3" transform="rotate(-90 214.6 41.3)">⌀14</text>
<text x="24.3" y="88.9" transform="rotate(-90 24.3 88.9)">⌀78</text>
<text x="31.4" y="88.7" transform="rotate(-90 31.4 88.7)">⌀74</text>
<text x="38.5" y="88.1" transform="rotate(-90 38.5 88.1)">⌀70</text>
<text x="45.4" y="87.9" transform="rotate(-90 45.4 87.9)">⌀68</text>
<text x="51.2" y="84.8" transform="rotate(-90 51.2 84.8)">⌀62</text>
<text x="57.8" y="88.4" transform="rotate(-90 57.8 88.4)">⌀60</text>
<text x="71.9" y="88.4" transform="rotate(-90 71.9 88.4)">⌀36</text>
<text x="78.2" y="88.7" transform="rotate(-90 78.2 88.7)">⌀22</text>
<text x="221.3" y="85" transform="rotate(-90 221.3 85)">⌀16</text>
<text x="228.5" y="87.3" transform="rotate(-90 228.5 87.3)">⌀26</text>
<text x="236.1" y="85.2" transform="rotate(-90 236.1 85.2)">⌀36</text>
<text x="243.1" y="85.5" transform="rotate(-90 243.1 85.5)">⌀41</text>
<text x="250" y="88.1" transform="rotate(-90 250 88.1)">⌀50</text>
<text x="257.3" y="87.7" transform="rotate(-90 257.3 87.7)">⌀66</text>
<text x="140.7" y="152.4" transform="rotate(-90 140.7 152.4)">⌀68</text>
</g>
<g font-size="2.1">
<text x="227.3" y="81.5" transform="rotate(-90 227.3 81.5)">+0,02</text>
<text x="229" y="81.2" transform="rotate(-90 229 81.2)">- 0</text>
<text x="248.7" y="82.3" transform="rotate(-90 248.7 82.3)">+0,02</text>
<text x="250.6" y="82" transform="rotate(-90 250.6 82)">- 0,04</text>
<text x="256.2" y="81.8" transform="rotate(-90 256.2 81.8)">+0,04</text>
<text x="257.9" y="81.6" transform="rotate(-90 257.9 81.6)">- 0</text>
<text x="78.1" y="132.1">+0,03</text>
<text x="78.4" y="133.8">- 0</text>
<text x="217.1" y="133.1">+0,06</text>
<text x="217.4" y="134.9">- 0</text>
<text x="196.5" y="148.3">+0,05</text>
<text x="196.7" y="150">- 0</text>
</g>
<g font-size="2">
<text x="105.7" y="29.1">±0,02</text>
<text x="214.4" y="35.6" transform="rotate(-90 214.4 35.6)">±0,05</text>
<text x="24.1" y="83.2" transform="rotate(-90 24.1 83.2)">±0,02</text>
<text x="31.1" y="83" transform="rotate(-90 31.1 83)">±0,02</text>
<text x="38.3" y="82.3" transform="rotate(-90 38.3 82.3)">±0,05</text>
<text x="45.1" y="82.2" transform="rotate(-90 45.1 82.2)">±0,05</text>
<text x="57.7" y="82.7" transform="rotate(-90 57.7 82.7)">±0,05</text>
<text x="71.6" y="82.7" transform="rotate(-90 71.6 82.7)">±0,02</text>
<text x="77.9" y="83" transform="rotate(-90 77.9 83)">±0,05</text>
<text x="79.1" y="126">±0,02</text>
<text x="163.4" y="126.6">±0,02</text>
<text x="217.6" y="127.1">±0,05</text>
<text x="78.5" y="140.6">±0,05</text>
<text x="216.9" y="141.3">±0,02</text>
<text x="99.3" y="148.6">±0,05</text>
<text x="140.4" y="146.7" transform="rotate(-90 140.4 146.7)">±0,05</text>
<text x="103.9" y="156.6">±0,05</text>
<text x="105.7" y="164.5">±0,05</text>
<text x="189.5" y="164.9">±0,02</text>
<text x="178.3" y="172.1">±0,03</text>
<text x="147.6" y="180">±0,03</text>
<text x="59.6" y="253.2">±0,02</text>
<text x="60.5" y="259.3">±0,02</text>
</g>
</svg>
